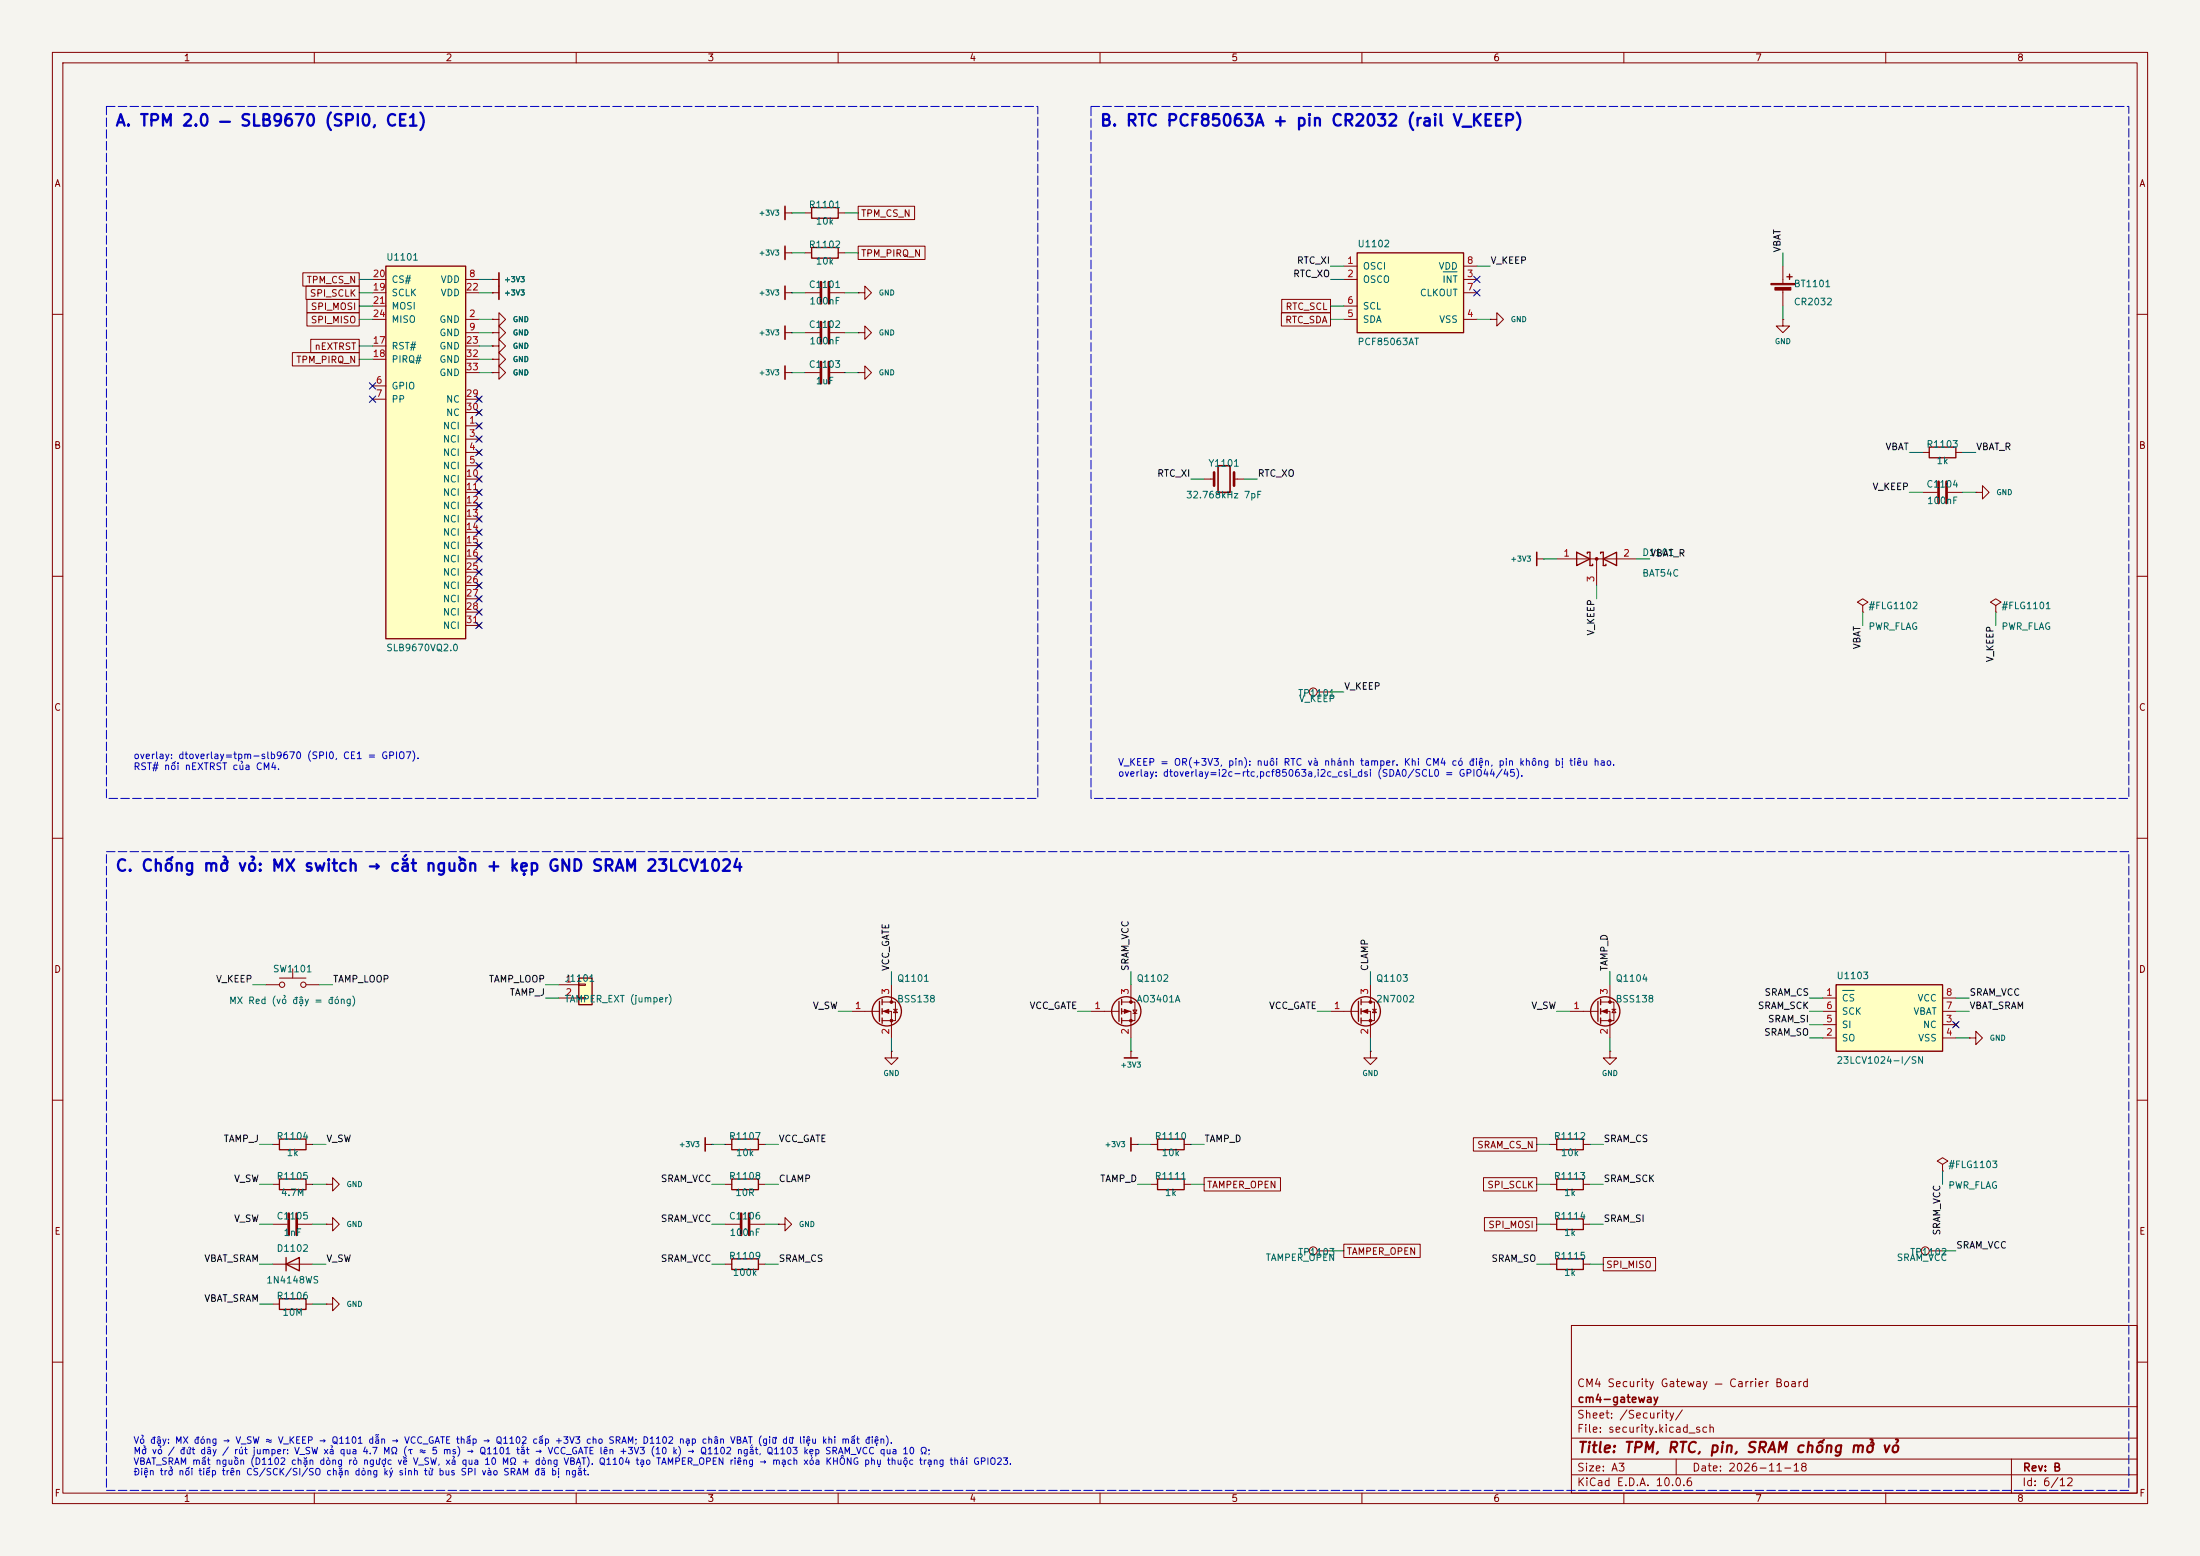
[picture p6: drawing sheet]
<svg xmlns="http://www.w3.org/2000/svg" width="420mm" height="297mm" viewBox="0 0 420 297" stroke-linecap="round" stroke-linejoin="round" font-family="sans-serif">
<path d="M0 0h420v297h-420z" fill="#f5f4ef" stroke="#f5f4ef" stroke-width=".19"/>
<g fill="none" stroke="#840000" stroke-width=".19">
<path d="M10 10h400v277h-400zM12 12h396v273h-396zM60 10v2M110 10v2M160 10v2M210 10v2M260 10v2M310 10v2M360 10v2M153.7 40.6h1.2M160 40.6h1.3M163.8 55.9h1.3v-1.3l1.3 1.3-1.3 1.3v-1.3"/>
<path d="M163.8 55.9h.1M340.4 50.8v3.3M340.4 55.1v3.3M10 60h2M94 68.6h1.2v-1.3l1.3 1.3-1.3 1.3v-1.3M94 68.6h.1M94 71.1h1.2v-1.2l1.3 1.2-1.3 1.3v-1.3M94 71.1h.1M163.8 63.5h1.3v-1.3l1.3 1.3-1.3 1.3v-1.3M163.8 63.5h.1M163.8 71.1h1.3v-1.2l1.3 1.2-1.3 1.3v-1.3M163.8 71.1h.1"/>
<path d="M340.4 61v1.2h1.2l-1.2 1.3-1.3-1.3h1.3M340.4 61h.1M408 60h2M367 94h2.8M367 86.4h1.3M371.9 94h2.7M373.4 86.4h1.2M377.2 94h1.3v-1.3l1.2 1.3-1.2 1.3v-1.3M377.2 94h.1M10 110h2M293.4 106.7h1.2M294.6 106.7h.1"/>
<path d="M297.2 106.7h15.2M304.8 106.7v5.1M355.6 115.6l1-.7-1-.6-1 .6 1 .7v1.2M355.6 116.8h.1M408 110h2M251.5 132.1h2.5M10 160h2M408 160h2M50.8 188h2.5M53.3 186.7h5.1M55.9 184.9v1.8M58.4 188h2.6"/>
<path d="M254 193h5.3M259.8 191.3h2.6v3.5h-2.6M259.8 193h1.8v5.1M261.6 188v3.3M262 192.7h.8M262.4 192.7l.4 .6h-.8zM299.7 193h5.4M305.6 191.3h2.5v3.5h-2.5M305.6 193h1.7v5.1M307.3 188v3.3M307.7 192.7h.8M308.1 192.7l.4 .6h-.8z"/>
<path d="M375.9 198.1h1.3v-1.2l1.3 1.2-1.3 1.3v-1.3M375.9 198.1h.1M10 210h2M52.1 218.4h1.2M58.4 218.4h1.3M215.9 200.7h.1M215.9 218.4h1.3M215.9 200.7v1.2M217.2 218.4h.1M219.7 218.4h1.3M226.1 218.4h1.2M261.6 200.7v1.2h1.3l-1.3 1.3-1.3-1.3h1.3"/>
<path d="M261.6 200.7h.1M408 210h2M52.1 226.1h1.2M52.1 233.7h2.8M56.9 233.7h2.8M58.4 226.1h1.3M62.2 226.1h1.3v-1.3l1.3 1.3-1.3 1.2v-1.2M62.2 226.1h.1M148.6 233.7h1.3v-1.3l1.2 1.3-1.2 1.2v-1.2M148.6 233.7h.1M219.7 226.1h1.3M226.1 226.1h1.2"/>
<path d="M251.5 238.8h2.5M368.3 238.8h2.5M370.8 222.2l1.1-.6-1.1-.6-1 .6 1 .6v1.3M370.8 223.5h.1M300 253h108v32h-108zM10 260h2M300 278.5h108M300 274.5h108M300 268.5h108M320 278.5v3M384 278.5v6.5M408 260h2"/>
<path d="M60 285v2M110 285v2M160 285v2M210 285v2M260 285v2M300 281.5h108M310 285v2M360 285v2"/>
<circle cx="250.7" cy="132.1" r=".76"/>
<circle cx="53.8" cy="188" r=".51"/>
<circle cx="57.9" cy="188" r=".51"/>
<circle cx="250.7" cy="238.8" r=".76"/>
<circle cx="367.5" cy="238.8" r=".76"/>
</g>
<g fill="none" stroke="#840000" stroke-width=".25">
<path d="M154.9 39.6h5.1v2.1h-5.1zM341.1 52.8h1M341.6 52.3v1M368.3 85.3h5.1v2.1h-5.1zM301 105.4l2.5 1.3-2.5 1.3zM303 105.7v-.3h.5v2.6h.5v-.3M305.6 105.7v-.3h.5v2.6h.5v-.3M306.1 106.7l2.5-1.3v2.6zM259.3 191.1v3.8M259.8 190.8v1M259.8 192.5v1M259.8 194.3v1"/>
<path d="M305.1 191.1v3.8M305.6 190.8v1M305.6 192.5v1M305.6 194.3v1M53.3 217.4h5.1v2.1h-5.1zM221 217.4h5.1v2.1h-5.1zM53.3 225h5.1v2.1h-5.1zM221 225h5.1v2.1h-5.1z"/>
<circle cx="260.7" cy="193" r="2.79"/>
<circle cx="306.5" cy="193" r="2.79"/>
</g>
<g fill="#840000" stroke="#840000" stroke-width=".19">
<path d="M260.1 193l1-.3v.7z"/>
<path d="M305.8 193l1-.3v.7z"/>
<path d="M338.1 54.1h4.5v.3h-4.5z"/>
<path d="M338.8 54.9h3.1v.5h-3.1z"/>
<circle cx="261.6" cy="191.3" r=".25"/>
<circle cx="261.6" cy="194.8" r=".25"/>
<circle cx="307.3" cy="191.3" r=".25"/>
<circle cx="307.3" cy="194.8" r=".25"/>
<circle cx="304.8" cy="106.7" r=".25"/>
</g>
<path d="M293.4 105.4v2.6M214.6 201.9h2.6M215.9 217.2v2.5" fill="none" stroke="#840000" stroke-width=".3"/>
<path d="M370.1 91.9v4.1M371.6 91.9v4.1M55.1 231.6v4.1M56.6 231.6v4.1" fill="none" stroke="#840000" stroke-width=".51"/>
<path d="M73.7 50.8h15.2v71.1h-15.2z" fill="#ffffc2"/>
<path d="M73.7 50.8h15.2v71.1h-15.2zM154.9 47.2h5.1v2.1h-5.1z" fill="none" stroke="#840000" stroke-width=".25"/>
<g fill="none" stroke="#840000" stroke-width=".19">
<path d="M71.1 53.3h2.6M71.1 55.9h2.6M71.1 58.4h2.6M88.9 53.3h2.5M88.9 55.9h2.5M149.9 48.3h1.2M149.9 40.6h1.2M151.1 48.3h.1M151.1 40.6h.1M153.7 48.3h1.2M160 48.3h1.3M71.1 61h2.6"/>
<path d="M71.1 73.7h2.6M71.1 76.2h2.6M71.1 66h2.6M71.1 68.6h2.6M88.9 61h2.5M88.9 76.2h2.5M88.9 63.5h2.5M88.9 66h2.5M88.9 68.6h2.5M88.9 78.7h2.5M88.9 71.1h2.5M91.1 75.8l.7 .8"/>
<path d="M91.1 78.4l.7 .7M91.8 75.8l-.7 .8M91.8 78.4l-.7 .7M149.9 71.1h1.2M151.1 71.1h.1M153.7 71.1h2.8M158.5 71.1h2.8M88.9 81.3h2.5M88.9 83.8h2.5M88.9 86.4h2.5M88.9 88.9h2.5M88.9 91.4h2.5"/>
<path d="M88.9 94h2.5M88.9 96.5h2.5M88.9 99.1h2.5M91.1 80.9l.7 .8M91.1 83.4l.7 .8M91.1 86l.7 .7M91.1 88.5l.7 .8M91.1 91.1l.7 .7M91.1 93.6l.7 .8M91.1 96.1l.7 .8M91.1 98.7l.7 .7M91.8 80.9l-.7 .8"/>
<path d="M91.8 83.4l-.7 .8M91.8 86l-.7 .7M91.8 88.5l-.7 .8M91.8 91.1l-.7 .7M91.8 93.6l-.7 .8M91.8 96.1l-.7 .8M91.8 98.7l-.7 .7M88.9 101.6h2.5M88.9 104.1h2.5M88.9 106.7h2.5M88.9 109.2h2.5M88.9 111.8h2.5"/>
<path d="M88.9 114.3h2.5M88.9 116.8h2.5M88.9 119.4h2.5M91.1 101.2l.7 .8M91.1 103.8l.7 .7M91.1 106.3l.7 .8M91.1 108.8l.7 .8M91.1 111.4l.7 .7M91.1 113.9l.7 .8M91.1 116.5l.7 .7M91.1 119l.7 .8M91.8 101.2l-.7 .8"/>
<path d="M91.8 103.8l-.7 .7M91.8 106.3l-.7 .8M91.8 108.8l-.7 .8M91.8 111.4l-.7 .7M91.8 113.9l-.7 .8M91.8 116.5l-.7 .7M91.8 119l-.7 .8M134.6 218.4h1.3M135.9 218.4h.1"/>
</g>
<path d="M149.9 39.4v2.5M149.9 47v2.5M149.9 69.9v2.5M134.6 217.2v2.5" fill="none" stroke="#840000" stroke-width=".3"/>
<path d="M156.7 69.1v4.1M158.2 69.1v4.1" fill="none" stroke="#840000" stroke-width=".51"/>
<path d="M110.5 186.7h2.5v5.1h-2.5z" fill="#ffffc2"/>
<g fill="none" stroke="#840000" stroke-width=".25">
<path d="M110.5 186.7h2.5v5.1h-2.5zM213.6 191.1v3.8M214.1 190.8v1M214.1 192.5v1M214.1 194.3v1M139.7 217.4h5.1v2.1h-5.1zM139.7 225h5.1v2.1h-5.1zM297.2 240.3h5.1v2h-5.1z"/>
<circle cx="215" cy="193" r="2.79"/>
</g>
<g fill="none" stroke="#840000" stroke-width=".19">
<path d="M229.9 91.4h1.9M235.6 91.4h1.9M106.7 188h3.8M106.7 190.5h3.8M110.5 187.8h1.3v.3h-1.3zM110.5 190.4h1.3v.2h-1.3zM208.3 193h5.3M214.1 191.3h2.6v3.5h-2.6M214.1 193h1.8v5.1M215.9 188v3.3M216.3 192.8h.7l-.3 .6zM216.3 193.4h.7"/>
<path d="M138.4 218.4h1.3M144.8 218.4h1.2M138.4 226.1h1.3M144.8 226.1h1.2M295.9 241.3h1.3M302.3 241.3h1.2"/>
</g>
<path d="M231.8 90.2v2.5M235.6 90.2v2.5" fill="none" stroke="#840000" stroke-width=".51"/>
<path d="M232.5 88.9h2.3v5.1h-2.3z" fill="none" stroke="#840000" stroke-width=".3"/>
<g fill="#840000" stroke="#840000" stroke-width=".19">
<path d="M214.6 192.7l1 .3-1 .4z"/>
<circle cx="215.9" cy="191.3" r=".25"/>
<circle cx="215.9" cy="194.8" r=".25"/>
</g>
<path d="M350.5 188h20.3v12.7h-20.3z" fill="#ffffc2"/>
<g fill="none" stroke="#840000" stroke-width=".25">
<path d="M167.9 191.1v3.8M168.4 190.8v1M168.4 192.5v1M168.4 194.3v1M350.5 188h20.3v12.7h-20.3zM53.3 247.9h5.1v2h-5.1zM54.6 241.3l2.5-1.3v2.6zM54.6 240v2.6M139.7 240.3h5.1v2h-5.1z"/>
<circle cx="169.3" cy="193" r="2.79"/>
</g>
<g fill="none" stroke="#840000" stroke-width=".19">
<path d="M149.9 55.9h1.2M151.1 55.9h.1M94 66h1.2v-1.2l1.3 1.2-1.3 1.3v-1.3M94 66h.1M94 61h1.2v-1.3l1.3 1.3-1.3 1.2v-1.2M94 61h.1M153.7 63.5h2.8M158.5 63.5h2.8M284.5 61h1.2v-1.3l1.3 1.3-1.3 1.2v-1.2M284.5 61h.1M381 115.6l1-.7-1-.6-1 .6 1 .7v1.2M381 116.8h.1"/>
<path d="M162.6 193h5.3M168.4 191.3h2.5v3.5h-2.5M168.4 193h1.8v5.1M170.2 188v3.3M170.6 192.7h.7M170.9 192.7l.4 .6h-.7zM348 190.5h2.5M348 198.1h2.5M348 195.6h2.5M348 193h2.5M370.8 190.5h2.6M370.8 198.1h2.6"/>
<path d="M370.8 195.6h2.6M370.8 193h2.6M373 195.2l.8 .8M373.8 195.2l-.8 .8M170.2 200.7v1.2h1.2l-1.2 1.3-1.3-1.3h1.3M170.2 200.7h.1M138.4 233.7h2.8M143.3 233.7h2.7M52.1 241.3h7.6M52.1 248.9h1.2M58.4 248.9h1.3M62.2 248.9h1.3v-1.3l1.3 1.3-1.3 1.3v-1.3"/>
<path d="M62.2 248.9h.1M138.4 241.3h1.3M144.8 241.3h1.2"/>
</g>
<path d="M351.8 189.1h2.2" fill="none" stroke="#006464" stroke-width=".19"/>
<path d="M156.7 61.5v4M158.2 61.5v4M141.5 231.6v4.1M143 231.6v4.1" fill="none" stroke="#840000" stroke-width=".51"/>
<g fill="#840000" stroke="#840000" stroke-width=".19">
<path d="M168.7 193l1-.3v.7z"/>
<circle cx="170.2" cy="191.3" r=".25"/>
<circle cx="170.2" cy="194.8" r=".25"/>
</g>
<path d="M149.9 54.6v2.6" fill="none" stroke="#840000" stroke-width=".3"/>
<path d="M259.1 48.3h20.3v15.2h-20.3z" fill="#ffffc2"/>
<path d="M259.1 48.3h20.3v15.2h-20.3zM297.2 217.4h5.1v2.1h-5.1zM297.2 232.7h5.1v2h-5.1zM297.2 225h5.1v2.1h-5.1z" fill="none" stroke="#840000" stroke-width=".25"/>
<g fill="none" stroke="#840000" stroke-width=".19">
<path d="M163.8 39.4h10.8v2.5h-10.8zM57.8 52.1h10.8v2.5h-10.8zM58.4 54.6h10.2v2.6h-10.2zM58.6 57.1h10v2.6h-10zM58.6 59.7h10v2.5h-10zM94 53.3h.1M94 55.9h.1M94 53.3h1.2M94 55.9h1.2M153.7 55.9h2.8M158.5 55.9h2.8M163.8 47h12.8v2.5h-12.8z"/>
<path d="M244.6 59.7h9.4v2.5h-9.4zM244.7 57.1h9.3v2.6h-9.3zM256.5 50.8h2.6M256.5 53.3h2.6M256.5 58.4h2.6M279.4 50.8h2.5M279.4 53.3h2.5M279.4 55.9h2.5M55.8 67.3h12.8v2.6h-12.8zM59.3 64.8h9.3v2.5h-9.3zM94 63.5h1.2v-1.3l1.3 1.3-1.3 1.3v-1.3M94 63.5h.1"/>
<path d="M94 68.6h.1M94 71.1h.1M94 66h.1M94 61h.1M149.9 63.5h1.2M151.1 63.5h.1M256.5 61h2.6M279.4 61h2.5M281.3 217.2h12.1v2.5h-12.1zM295.9 218.4h1.3M302.3 218.4h1.2M307.3 200.7v1.2h1.3l-1.3 1.3-1.2-1.3h1.2"/>
<path d="M307.3 200.7h.1M62.2 233.7h1.3v-1.3l1.3 1.3-1.3 1.2v-1.2M62.2 233.7h.1M229.9 224.8h14.5v2.5h-14.5zM256.5 237.5h14.6v2.5h-14.6zM283.2 224.8h10.2v2.5h-10.2zM283.4 232.4h10v2.6h-10zM295.9 233.7h1.3M295.9 226.1h1.3M302.3 233.7h1.2M302.3 226.1h1.2M306.1 240h10v2.6h-10z"/>
</g>
<path d="M275.5 51.9h2.7" fill="none" stroke="#006464" stroke-width=".19"/>
<path d="M156.7 53.8v4.1M158.2 53.8v4.1" fill="none" stroke="#840000" stroke-width=".51"/>
<path d="M95.2 52.1v5.1M149.9 62.2v2.6" fill="none" stroke="#840000" stroke-width=".3"/>
<g fill="none" stroke="#009600" stroke-width=".19">
<path d="M68.6 55.9h2.5M68.6 58.4h2.5M68.6 53.3h2.5M91.4 55.9h2.6M91.4 53.3h2.6M151.1 48.3h2.6M151.1 55.9h2.6M151.1 40.6h2.6M161.3 48.3h2.5M161.3 55.9h2.5M161.3 40.6h2.5M254 58.4h2.5"/>
<path d="M254 53.3h2.5M254 50.8h2.5M281.9 50.8h2.6M340.4 48.3v2.5M340.4 58.4v2.6M68.6 68.6h2.5M68.6 66h2.5M68.6 61h2.5M91.4 63.5h2.6M91.4 68.6h2.6M91.4 71.1h2.6M91.4 66h2.6"/>
<path d="M91.4 61h2.6M151.1 63.5h2.6M151.1 71.1h2.6M161.3 63.5h2.5M161.3 71.1h2.5M254 61h2.5M281.9 61h2.6M227.3 91.4h2.6M237.5 91.4h2.5M364.5 86.4h2.5M364.5 94h2.5M374.6 86.4h2.6"/>
<path d="M374.6 94h2.6M294.6 106.7h2.6M304.8 111.8v2.5M312.4 106.7h2.6M355.6 116.8v2.6M381 116.8v2.6M254 132.1h2.5M48.3 188h2.5M61 188h2.5M104.1 190.5h2.6M104.1 188h2.6M160 193h2.6"/>
<path d="M170.2 185.4v2.6M170.2 198.1v2.6M205.7 193h2.6M215.9 185.4v2.6M215.9 198.1v2.6M251.5 193h2.5M261.6 185.4v2.6M261.6 198.1v2.6M297.2 193h2.5M307.3 185.4v2.6M307.3 198.1v2.6M345.4 190.5h2.6"/>
<path d="M345.4 193h2.6M345.4 195.6h2.6M345.4 198.1h2.6M373.4 190.5h2.5M373.4 193h2.5M373.4 198.1h2.5M49.5 218.4h2.6M59.7 218.4h2.5M135.9 218.4h2.5M146 218.4h2.6M217.2 218.4h2.5M227.3 218.4h2.6"/>
<path d="M293.4 218.4h2.5M303.5 218.4h2.6M49.5 233.7h2.6M49.5 226.1h2.6M59.7 233.7h2.5M59.7 226.1h2.5M135.9 233.7h2.5M135.9 226.1h2.5M146 233.7h2.6M146 226.1h2.6M217.2 226.1h2.5M227.3 226.1h2.6"/>
<path d="M254 238.8h2.5M293.4 233.7h2.5M293.4 226.1h2.5M303.5 233.7h2.6M303.5 226.1h2.6M370.8 238.8h2.6M370.8 223.5v2.6M49.5 241.3h2.6M49.5 248.9h2.6M59.7 241.3h2.5M59.7 248.9h2.5M135.9 241.3h2.5"/>
<path d="M146 241.3h2.6M293.4 241.3h2.5M303.5 241.3h2.6"/>
</g>
<g fill="none" stroke="#000084" stroke-width=".19">
<path d="M281.3 52.7l1.2 1.2M281.3 55.3l1.2 1.2M282.5 52.7l-1.2 1.2M282.5 55.3l-1.2 1.2M70.5 73.1l1.2 1.2M70.5 75.6l1.2 1.2M71.7 73.1l-1.2 1.2M71.7 75.6l-1.2 1.2M90.8 78.1l1.2 1.2M90.8 75.6l1.2 1.2M92 78.1l-1.2 1.2M92 75.6l-1.2 1.2"/>
<path d="M90.8 93.4l1.2 1.2M90.8 80.7l1.2 1.2M90.8 98.5l1.2 1.2M90.8 95.9l1.2 1.2M90.8 83.2l1.2 1.2M90.8 85.8l1.2 1.2M90.8 88.3l1.2 1.2M90.8 90.8l1.2 1.2M92 80.7l-1.2 1.2M92 98.5l-1.2 1.2M92 95.9l-1.2 1.2M92 93.4l-1.2 1.2"/>
<path d="M92 83.2l-1.2 1.2M92 85.8l-1.2 1.2M92 88.3l-1.2 1.2M92 90.8l-1.2 1.2M90.8 108.6l1.2 1.2M90.8 116.2l1.2 1.2M90.8 113.7l1.2 1.2M90.8 118.8l1.2 1.2M90.8 111.2l1.2 1.2M90.8 106.1l1.2 1.2M90.8 103.5l1.2 1.2M90.8 101l1.2 1.2"/>
<path d="M92 108.6l-1.2 1.2M92 116.2l-1.2 1.2M92 113.7l-1.2 1.2M92 118.8l-1.2 1.2M92 111.2l-1.2 1.2M92 106.1l-1.2 1.2M92 103.5l-1.2 1.2M92 101l-1.2 1.2M372.8 195l1.2 1.2M374 195l-1.2 1.2"/>
</g>
<path d="M20.3 20.3h177.8v132.1h-177.8zM208.3 20.3h198.1v132.1h-198.1zM20.3 162.6h386.1v121.9h-386.1z" fill="none" stroke="#0000c2" stroke-width=".19" stroke-dasharray="1.6 .6"/>
<g font-size="2.2" fill="#0000c2">
<text x="21.9" y="24.6">A. TPM 2.0 — SLB9670 (SPI0, CE1)</text>
<text x="209.8" y="24.6">B. RTC PCF85063A + pin CR2032 (rail V_KEEP)</text>
<text x="21.9" y="166.9">C. Chống mở vỏ: MX switch → cắt nguồn + kẹp GND SRAM 23LCV1024</text>
</g>
<text font-size="2" fill="#840000" x="301" y="277.8">Title: TPM, RTC, pin, SRAM chống mở vỏ</text>
<g font-size="1.5" fill="#840000">
<text x="300.9" y="265.1">CM4 Security Gateway — Carrier Board</text>
<text x="301" y="268.1">cm4-gateway</text>
<text x="300.9" y="273.8">File: security.kicad_sch</text>
<text x="300.9" y="271.1">Sheet: /Security/</text>
<text x="300.9" y="281.2">Size: A3</text>
<text x="322.9" y="281.2">Date: 2026-11-18</text>
<text x="386" y="281.2">Rev: B</text>
<text x="300.9" y="284">KiCad E.D.A. 10.0.6</text>
<text x="385.9" y="284">Id: 6/12</text>
</g>
<g font-size="1.3" fill="#840000">
<text x="35" y="12">1</text>
<text x="85" y="12">2</text>
<text x="135" y="12">3</text>
<text x="185" y="12">4</text>
<text x="235" y="12">5</text>
<text x="285" y="12">6</text>
<text x="335" y="12">7</text>
<text x="385" y="12">8</text>
<text x="10.3" y="36">A</text>
<text x="408.3" y="36">A</text>
<text x="164.3" y="41.7">TPM_CS_N</text>
<text x="164.3" y="49.3">TPM_PIRQ_N</text>
<text x="58.4" y="54.4">TPM_CS_N</text>
<text x="59" y="56.9">SPI_SCLK</text>
<text x="59.2" y="59.5">SPI_MOSI</text>
<text x="245.3" y="59.5">RTC_SCL</text>
<text x="59.2" y="62">SPI_MISO</text>
<text x="245.3" y="62">RTC_SDA</text>
<text x="56.4" y="69.6">TPM_PIRQ_N</text>
<text x="60" y="67.1">nEXTRST</text>
<text x="10.2" y="86">B</text>
<text x="408.2" y="86">B</text>
<text x="10.2" y="136">C</text>
<text x="408.2" y="136">C</text>
<text x="10.2" y="186">D</text>
<text x="408.2" y="186">D</text>
<text x="281.9" y="219.5">SRAM_CS_N</text>
<text x="230.3" y="227.1">TAMPER_OPEN</text>
<text x="283.8" y="227.1">SPI_SCLK</text>
<text x="10.3" y="236">E</text>
<text x="257" y="239.8">TAMPER_OPEN</text>
<text x="284" y="234.7">SPI_MOSI</text>
<text x="408.3" y="236">E</text>
<text x="306.5" y="242.4">SPI_MISO</text>
<text x="10.3" y="286">F</text>
<text x="35" y="287">1</text>
<text x="85" y="287">2</text>
<text x="135" y="287">3</text>
<text x="185" y="287">4</text>
<text x="235" y="287">5</text>
<text x="285" y="287">6</text>
<text x="335" y="287">7</text>
<text x="385" y="287">8</text>
<text x="408.3" y="286">F</text>
</g>
<g font-size="1.3" fill="#006464">
<text x="154.3" y="40">R1101</text>
<text x="154.3" y="47.6">R1102</text>
<text x="155.6" y="43.2">10k</text>
<text x="259.1" y="47.5">U1102</text>
<text x="73.6" y="50">U1101</text>
<text x="155.6" y="50.8">10k</text>
<text x="260.1" y="51.8">OSCI</text>
<text x="274.5" y="51.8">VDD</text>
<text x="74.6" y="56.8">SCLK</text>
<text x="74.6" y="54.3">CS#</text>
<text x="74.6" y="59.4">MOSI</text>
<text x="84" y="54.3">VDD</text>
<text x="84" y="56.8">VDD</text>
<text x="154.3" y="55.3">C1101</text>
<text x="154.4" y="58.4">100nF</text>
<text x="260.1" y="54.3">OSCO</text>
<text x="260.1" y="59.4">SCL</text>
<text x="271" y="56.8">CLKOUT</text>
<text x="275.3" y="54.3">INT</text>
<text x="342.3" y="55.1">BT1101</text>
<text x="342.3" y="58.6">CR2032</text>
<text x="74.6" y="61.9">MISO</text>
<text x="83.8" y="61.9">GND</text>
<text x="83.8" y="64.5">GND</text>
<text x="154.3" y="62.9">C1102</text>
<text x="260.1" y="61.9">SDA</text>
<text x="274.6" y="61.9">VSS</text>
<text x="74.6" y="67">RST#</text>
<text x="74.6" y="69.5">PIRQ#</text>
<text x="83.8" y="67">GND</text>
<text x="83.8" y="69.5">GND</text>
<text x="154.3" y="70.5">C1103</text>
<text x="154.4" y="66">100nF</text>
<text x="259.1" y="66.2">PCF85063AT</text>
<text x="74.6" y="74.6">GPIO</text>
<text x="74.6" y="77.2">PP</text>
<text x="83.8" y="72.1">GND</text>
<text x="85.1" y="77.2">NC</text>
<text x="155.6" y="73.7">1uF</text>
<text x="84.5" y="82.2">NCI</text>
<text x="85.1" y="79.7">NC</text>
<text x="84.5" y="84.8">NCI</text>
<text x="84.5" y="87.3">NCI</text>
<text x="84.5" y="89.9">NCI</text>
<text x="230.6" y="89.4">Y1101</text>
<text x="367.7" y="85.7">R1103</text>
<text x="369.6" y="88.9">1k</text>
<text x="84.5" y="92.4">NCI</text>
<text x="84.5" y="94.9">NCI</text>
<text x="226.3" y="95.4">32.768kHz 7pF</text>
<text x="367.7" y="93.4">C1104</text>
<text x="84.5" y="97.5">NCI</text>
<text x="84.5" y="100">NCI</text>
<text x="367.8" y="96.5">100nF</text>
<text x="84.5" y="102.6">NCI</text>
<text x="84.5" y="105.1">NCI</text>
<text x="84.5" y="107.6">NCI</text>
<text x="313.4" y="106.4">D1101</text>
<text x="84.5" y="110.2">NCI</text>
<text x="84.5" y="112.7">NCI</text>
<text x="313.4" y="110.4">BAT54C</text>
<text x="84.5" y="115.3">NCI</text>
<text x="84.5" y="117.8">NCI</text>
<text x="356.6" y="116.6">#FLG1102</text>
<text x="382" y="116.6">#FLG1101</text>
<text x="73.6" y="124.6">SLB9670VQ2.0</text>
<text x="84.5" y="120.3">NCI</text>
<text x="356.6" y="120.5">PWR_FLAG</text>
<text x="382" y="120.5">PWR_FLAG</text>
<text x="247.7" y="133.3">TP1101</text>
<text x="247.9" y="134.3">V_KEEP</text>
<text x="52" y="185.9">SW1101</text>
<text x="43.6" y="191.9">MX Red (vỏ đậy = đóng)</text>
<text x="107.7" y="187.7">J1101</text>
<text x="107.7" y="191.6">TAMPER_EXT (jumper)</text>
<text x="171.2" y="187.7">Q1101</text>
<text x="171.2" y="191.6">BSS138</text>
<text x="216.9" y="187.7">Q1102</text>
<text x="216.9" y="191.6">AO3401A</text>
<text x="262.6" y="187.7">Q1103</text>
<text x="262.6" y="191.6">2N7002</text>
<text x="308.3" y="187.7">Q1104</text>
<text x="308.3" y="191.6">BSS138</text>
<text x="350.5" y="187.2">U1103</text>
<text x="351.5" y="191.5">CS</text>
<text x="366" y="191.5">VCC</text>
<text x="351.5" y="196.5">SI</text>
<text x="351.5" y="194">SCK</text>
<text x="365.2" y="194">VBAT</text>
<text x="367" y="196.5">NC</text>
<text x="350.5" y="203.3">23LCV1024-I/SN</text>
<text x="351.5" y="199.1">SO</text>
<text x="366.1" y="199.1">VSS</text>
<text x="52.7" y="217.8">R1104</text>
<text x="54.6" y="221">1k</text>
<text x="139.1" y="217.8">R1107</text>
<text x="140.4" y="221">10k</text>
<text x="220.3" y="217.8">R1110</text>
<text x="221.7" y="221">10k</text>
<text x="296.5" y="217.8">R1112</text>
<text x="297.9" y="221">10k</text>
<text x="52.7" y="225.4">R1105</text>
<text x="139.1" y="225.4">R1108</text>
<text x="220.3" y="225.4">R1111</text>
<text x="296.5" y="225.4">R1113</text>
<text x="371.8" y="223.3">#FLG1103</text>
<text x="371.8" y="227.2">PWR_FLAG</text>
<text x="52.7" y="233.1">C1105</text>
<text x="53.5" y="228.6">4.7M</text>
<text x="139.1" y="233.1">C1106</text>
<text x="140.3" y="228.6">10R</text>
<text x="222.3" y="228.6">1k</text>
<text x="296.5" y="233.1">R1114</text>
<text x="298.5" y="228.6">1k</text>
<text x="52.7" y="239.2">D1102</text>
<text x="54" y="236.2">1nF</text>
<text x="139.2" y="236.2">100nF</text>
<text x="247.7" y="239.9">TP1103</text>
<text x="298.5" y="236.2">1k</text>
<text x="364.5" y="239.9">TP1102</text>
<text x="50.7" y="245.3">1N4148WS</text>
<text x="139.1" y="240.7">R1109</text>
<text x="139.8" y="243.8">100k</text>
<text x="241.5" y="241">TAMPER_OPEN</text>
<text x="296.5" y="240.7">R1115</text>
<text x="298.5" y="243.8">1k</text>
<text x="362" y="241">SRAM_VCC</text>
<text x="52.7" y="248.3">R1106</text>
<text x="53.8" y="251.5">10M</text>
</g>
<g font-size="1.3" fill="#a90000">
<text x="71.1" y="53.2">20</text>
<text x="89.4" y="53.2">8</text>
<text x="257.1" y="50.7">1</text>
<text x="257.1" y="53.2">2</text>
<text x="279.9" y="53.2">3</text>
<text x="279.9" y="50.7">8</text>
<text x="71.1" y="55.7">19</text>
<text x="71.1" y="58.3">21</text>
<text x="88.8" y="55.7">22</text>
<text x="257.1" y="58.3">6</text>
<text x="279.9" y="55.7">7</text>
<text x="71.1" y="65.9">17</text>
<text x="71.1" y="60.8">24</text>
<text x="88.8" y="65.9">23</text>
<text x="89.4" y="60.8">2</text>
<text x="89.4" y="63.4">9</text>
<text x="257.1" y="60.8">5</text>
<text x="279.9" y="60.8">4</text>
<text x="71.1" y="68.4">18</text>
<text x="88.8" y="68.4">32</text>
<text x="88.8" y="71">33</text>
<text x="71.7" y="73.5">6</text>
<text x="71.7" y="76.1">7</text>
<text x="88.8" y="76.1">29</text>
<text x="88.8" y="78.6">30</text>
<text x="89.4" y="81.1">1</text>
<text x="89.4" y="83.7">3</text>
<text x="89.4" y="86.2">4</text>
<text x="89.4" y="88.8">5</text>
<text x="88.8" y="91.3">10</text>
<text x="88.8" y="93.8">11</text>
<text x="88.8" y="96.4">12</text>
<text x="88.8" y="98.9">13</text>
<text x="88.8" y="101.5">14</text>
<text x="88.8" y="104">15</text>
<text x="88.8" y="106.5">16</text>
<text x="298.4" y="106.5">1</text>
<text x="309.8" y="106.5">2</text>
<text x="88.8" y="109.1">25</text>
<text x="88.8" y="111.6">26</text>
<text x="304.7" y="111.2" transform="rotate(-90 304.7 111.2)">3</text>
<text x="88.8" y="114.2">27</text>
<text x="88.8" y="116.7">28</text>
<text x="88.8" y="119.2">31</text>
<text x="107.9" y="187.8">1</text>
<text x="107.9" y="190.4">2</text>
<text x="170" y="190" transform="rotate(-90 170 190)">3</text>
<text x="215.8" y="190" transform="rotate(-90 215.8 190)">3</text>
<text x="261.5" y="190" transform="rotate(-90 261.5 190)">3</text>
<text x="307.2" y="190" transform="rotate(-90 307.2 190)">3</text>
<text x="348.5" y="190.4">1</text>
<text x="371.4" y="190.4">8</text>
<text x="163.1" y="192.9">1</text>
<text x="170" y="197.6" transform="rotate(-90 170 197.6)">2</text>
<text x="208.8" y="192.9">1</text>
<text x="215.8" y="197.6" transform="rotate(-90 215.8 197.6)">2</text>
<text x="254.5" y="192.9">1</text>
<text x="261.5" y="197.6" transform="rotate(-90 261.5 197.6)">2</text>
<text x="300.3" y="192.9">1</text>
<text x="307.2" y="197.6" transform="rotate(-90 307.2 197.6)">2</text>
<text x="348.5" y="198">2</text>
<text x="348.5" y="195.4">5</text>
<text x="348.5" y="192.9">6</text>
<text x="371.4" y="195.4">3</text>
<text x="371.4" y="198">4</text>
<text x="371.4" y="192.9">7</text>
</g>
<g font-size="1.3" fill="#0f0f0f">
<text x="246.8" y="53.2">RTC_XO</text>
<text x="247.5" y="50.7">RTC_XI</text>
<text x="284.5" y="50.7">V_KEEP</text>
<text x="340.2" y="48.3" transform="rotate(-90 340.2 48.3)">VBAT</text>
<text x="359.8" y="86.2">VBAT</text>
<text x="377.2" y="86.2">VBAT_R</text>
<text x="220.8" y="91.3">RTC_XI</text>
<text x="240" y="91.3">RTC_XO</text>
<text x="357.4" y="93.9">V_KEEP</text>
<text x="314.9" y="106.6">VBAT_R</text>
<text x="304.7" y="121.4" transform="rotate(-90 304.7 121.4)">V_KEEP</text>
<text x="355.5" y="124" transform="rotate(-90 355.5 124)">VBAT</text>
<text x="256.5" y="132">V_KEEP</text>
<text x="380.9" y="126.5" transform="rotate(-90 380.9 126.5)">V_KEEP</text>
<text x="170.1" y="185.4" transform="rotate(-90 170.1 185.4)">VCC_GATE</text>
<text x="215.8" y="185.4" transform="rotate(-90 215.8 185.4)">SRAM_VCC</text>
<text x="261.5" y="185.4" transform="rotate(-90 261.5 185.4)">CLAMP</text>
<text x="307.2" y="185.4" transform="rotate(-90 307.2 185.4)">TAMP_D</text>
<text x="41.1" y="187.8">V_KEEP</text>
<text x="63.5" y="187.8">TAMP_LOOP</text>
<text x="93.2" y="187.8">TAMP_LOOP</text>
<text x="97.2" y="190.4">TAMP_J</text>
<text x="336.7" y="190.4">SRAM_CS</text>
<text x="375.9" y="190.4">SRAM_VCC</text>
<text x="155.1" y="192.9">V_SW</text>
<text x="196.4" y="192.9">VCC_GATE</text>
<text x="242.2" y="192.9">VCC_GATE</text>
<text x="292.2" y="192.9">V_SW</text>
<text x="335.5" y="192.9">SRAM_SCK</text>
<text x="336.7" y="198">SRAM_SO</text>
<text x="337.4" y="195.5">SRAM_SI</text>
<text x="375.9" y="192.9">VBAT_SRAM</text>
<text x="42.6" y="218.3">TAMP_J</text>
<text x="62.2" y="218.3">V_SW</text>
<text x="148.6" y="218.3">VCC_GATE</text>
<text x="229.8" y="218.3">TAMP_D</text>
<text x="306" y="218.3">SRAM_CS</text>
<text x="44.6" y="225.9">V_SW</text>
<text x="126" y="225.9">SRAM_VCC</text>
<text x="148.6" y="225.9">CLAMP</text>
<text x="209.9" y="225.9">TAMP_D</text>
<text x="306" y="225.9">SRAM_SCK</text>
<text x="44.6" y="233.6">V_SW</text>
<text x="126" y="233.6">SRAM_VCC</text>
<text x="306" y="233.6">SRAM_SI</text>
<text x="370.7" y="235.9" transform="rotate(-90 370.7 235.9)">SRAM_VCC</text>
<text x="373.4" y="238.6">SRAM_VCC</text>
<text x="38.9" y="241.2">VBAT_SRAM</text>
<text x="62.2" y="241.2">V_SW</text>
<text x="126" y="241.2">SRAM_VCC</text>
<text x="148.6" y="241.2">SRAM_CS</text>
<text x="284.6" y="241.2">SRAM_SO</text>
<text x="38.9" y="248.8">VBAT_SRAM</text>
</g>
<g font-size="1.3" fill="#0000c2">
<text x="25.4" y="145.2">overlay: dtoverlay=tpm-slb9670 (SPI0, CE1 = GPIO7).</text>
<text x="25.4" y="147.3">RST# nối nEXTRST của CM4.</text>
<text x="213.3" y="146.5">V_KEEP = OR(+3V3, pin): nuôi RTC và nhánh tamper. Khi CM4 có điện, pin không bị tiêu hao.</text>
<text x="213.3" y="148.6">overlay: dtoverlay=i2c-rtc,pcf85063a,i2c_csi_dsi (SDA0/SCL0 = GPIO44/45).</text>
<text x="25.4" y="275.9">Vỏ đậy: MX đóng → V_SW ≈ V_KEEP → Q1101 dẫn → VCC_GATE thấp → Q1102 cấp +3V3 cho SRAM; D1102 nạp chân VBAT (giữ dữ liệu khi mất điện).</text>
<text x="25.4" y="277.9">Mở vỏ / đứt dây / rút jumper: V_SW xả qua 4.7 MΩ (τ ≈ 5 ms) → Q1101 tắt → VCC_GATE lên +3V3 (10 k) → Q1102 ngắt, Q1103 kẹp SRAM_VCC qua 10 Ω;</text>
<text x="25.4" y="279.9">VBAT_SRAM mất nguồn (D1102 chặn dòng rò ngược về V_SW, xả qua 10 MΩ + dòng VBAT). Q1104 tạo TAMPER_OPEN riêng → mạch xóa KHÔNG phụ thuộc trạng thái GPIO23.</text>
<text x="25.4" y="281.9">Điện trở nối tiếp trên CS/SCK/SI/SO chặn dòng ký sinh từ bus SPI vào SRAM đã bị ngắt.</text>
</g>
<g font-size="1" fill="#006464">
<text x="144.7" y="41.4">+3V3</text>
<text x="144.7" y="49">+3V3</text>
<text x="96.2" y="54.1">+3V3</text>
<text x="96.2" y="56.6">+3V3</text>
<text x="144.7" y="56.6">+3V3</text>
<text x="167.7" y="56.6">GND</text>
<text x="97.8" y="61.7">GND</text>
<text x="97.8" y="64.3">GND</text>
<text x="144.7" y="64.3">+3V3</text>
<text x="167.7" y="64.3">GND</text>
<text x="288.3" y="61.7">GND</text>
<text x="338.7" y="65.9">GND</text>
<text x="97.8" y="69.3">GND</text>
<text x="97.8" y="71.9">GND</text>
<text x="97.8" y="66.8">GND</text>
<text x="144.7" y="71.9">+3V3</text>
<text x="167.7" y="71.9">GND</text>
<text x="381" y="94.7">GND</text>
<text x="288.3" y="107.4">+3V3</text>
<text x="379.8" y="198.9">GND</text>
<text x="168.6" y="205.6">GND</text>
<text x="213.8" y="204">+3V3</text>
<text x="260" y="205.6">GND</text>
<text x="305.7" y="205.6">GND</text>
<text x="129.5" y="219.2">+3V3</text>
<text x="210.8" y="219.2">+3V3</text>
<text x="66.1" y="226.8">GND</text>
<text x="66.1" y="234.4">GND</text>
<text x="152.4" y="234.4">GND</text>
<text x="66.1" y="249.7">GND</text>
</g>
</svg>
